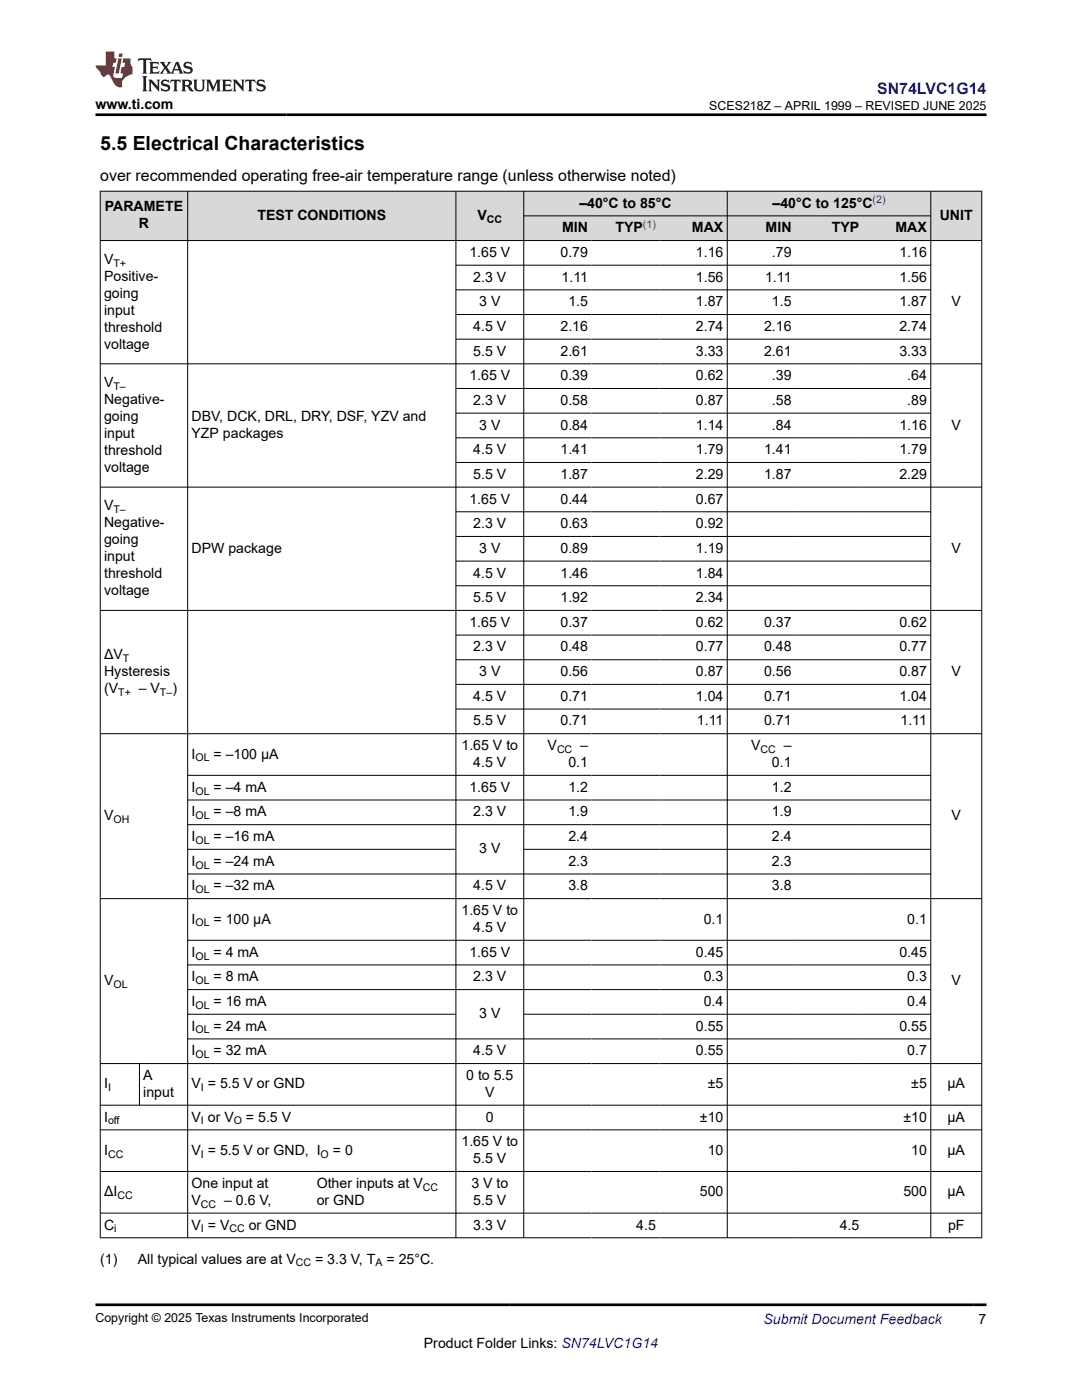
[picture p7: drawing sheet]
<svg xmlns="http://www.w3.org/2000/svg" width="216mm" height="279mm" viewBox="0 0 216 279" stroke-linecap="round" stroke-linejoin="round" font-family="sans-serif">
<g fill="#d8d8d8">
<path d="M20 38.2h175.9v4.9h-175.9z" fill-rule="evenodd"/>
<path d="M20.1 38.2h17.3v9.7h-17.3z" fill-rule="evenodd"/>
<path d="M37.5 38.2h53.4v9.7h-53.4z" fill-rule="evenodd"/>
<path d="M91 38.2h13.4v9.7h-13.4z" fill-rule="evenodd"/>
<path d="M104.6 38.2h40.5v4.8h-40.5z" fill-rule="evenodd"/>
<path d="M145.2 38.2h40.5v4.8h-40.5z" fill-rule="evenodd"/>
<path d="M185.8 38.2h10v9.7h-10z" fill-rule="evenodd"/>
<path d="M104.6 43.1h13.4v4.8h-13.4z" fill-rule="evenodd"/>
<path d="M118 43.1h13.6v4.8h-13.6z" fill-rule="evenodd"/>
<path d="M131.6 43.1h13.5v4.8h-13.5z" fill-rule="evenodd"/>
<path d="M145.2 43.1h13.5v4.8h-13.5z" fill-rule="evenodd"/>
<path d="M158.7 43.1h13.5v4.8h-13.5z" fill-rule="evenodd"/>
<path d="M172.2 43.1h13.5v4.8h-13.5z" fill-rule="evenodd"/>
</g>
<g fill="none" stroke="#000" stroke-width=".2">
<path d="M19.9 38.2h176.1M20 38.1v209M37.4 38.1v209M91 38.1v209M104.5 38.1v209M145.1 38.1v209M185.7 38.1v209M195.9 38.1v209M19.9 48h176.1M91 52.9h94.8M91 57.8h94.8M104.5 43.1h81.3"/>
<path d="M19.9 72.6h176.1M91 62.8h94.8M91 67.7h94.8M91 77.5h94.8M19.9 97.2h176.1M91 82.5h94.8M91 87.4h94.8M91 92.3h94.8M91 102.1h94.8M91 107.1h94.8M91 112h94.8M91 116.9h94.8"/>
<path d="M19.9 121.8h176.1M91 126.7h94.8M91 131.7h94.8M91 136.6h94.8M19.9 146.4h176.1M37.4 154.7h148.4M37.4 159.7h148.4M91 141.5h94.8M19.9 179.3h176.1M37.4 164.6h148.4M37.4 169.5h53.6M37.4 174.4h148.4"/>
<path d="M104.5 169.5h81.3M37.4 187.7h148.4M37.4 192.6h148.4M37.4 197.5h148.4M19.9 212.3h176.1M27.8 212.3v8.3M37.4 202.4h53.6M37.4 207.3h148.4M104.5 202.4h81.3M19.9 220.6h176.1M19.9 225.5h176.1M19.9 233.8h176.1"/>
<path d="M19.9 242.1h176.1M19.9 247h176.1"/>
</g>
<path d="M27.7 11.6l-.2 .6 .5-.2h.6v.1v2.2l-.2 .4h1l-.2-.4v-2.2v-.1h.5l.5 .2-.1-.6zM29.8 12.4l.2 .3v1.6l-.2 .4h1.9l.1-.6a1.08 1.08 0 0 1-1.3 .2v-.7h.6l.4 .2v-.7l-.4 .2h-.6v-.5l.2-.2a1 1 0 0 1 1 .3l-.1-.5zM31.8 12.4l1 1.1-1 1.2h.9l-.2-.2 .4-.8 .5 .8-.2 .2h1.6l-.2-.2 .1-.5h1l.1 .5-.1 .2h.9l-.2-.4-.8-1.9h-.5l-1 2.1-.8-1.1 .9-1h-.8l.2 .2-.5 .6-.3-.6 .1-.2zM35.2 12.8l.4 1h-.8zM36.8 12.5a.65 .65 0 0 0-.2 .7 .65 .65 0 0 0 .6 .5l.7 .1 .1 .3a.79 .79 0 0 1-.7 .4 .79 .79 0 0 1-.7-.5l.1 .7 .2-.1a.93 .93 0 0 0 1.1 0 .93 .93 0 0 0 .4-.9 1.46 1.46 0 0 0-1.2-.6l-.1-.3a1.09 1.09 0 0 1 1.2 .2l-.2-.6-.1 .1-.6-.2zM28.4 15.2l.2 .4v2.2l-.2 .4h1l-.2-.4v-2.2l.2-.4zM29.6 15.9l.2 .4v1.5l-.2 .4h.8l-.3-.4v-1.3l1.7 1.8v-2l.2-.4h-.8l.2 .2 .1 1.1-1.2-1.3zM32.3 16a.65 .65 0 0 0-.2 .8 .65 .65 0 0 0 .7 .4l.6 .2 .1 .2a.79 .79 0 0 1-.7 .4 .79 .79 0 0 1-.7-.5l.1 .7 .2-.1a.93 .93 0 0 0 1.1 .1 .93 .93 0 0 0 .4-1 1.46 1.46 0 0 0-1.2-.5l-.1-.4a1.09 1.09 0 0 1 1.2 .2l-.2-.6-.1 .1-.6-.1zM34.1 15.9l-.1 .6a.63 .63 0 0 1 .7-.3l.1 1.6-.3 .4h1l-.2-.4v-1.6a.66 .66 0 0 1 .8 .3l-.1-.6zM36.2 15.9l.2 .4v1.5l-.2 .4h.9l-.2-.2v-.7h.5l.1 .2a.79 .79 0 0 0 1.2 .6l-1-.9a.61 .61 0 0 0 .6-.6 .61 .61 0 0 0-.5-.7zM36.9 16.2h.2a.47 .47 0 0 1 .5 .1 .47 .47 0 0 1 .1 .5l-.2 .1-.6 .1zM38.5 15.9l.2 .2a2.27 2.27 0 0 0 .4 2 1.04 1.04 0 0 0 1.7-.7v-1.3l.2-.2h-.8l.2 .4v1.1a.6 .6 0 0 1-.6 .6 .6 .6 0 0 1-.6-.6v-1.1l.3-.4zM41.1 15.9l.2 .4v1.5l-.2 .4h.7l-.2-.4v-1.4l.9 1.9 .8-1.9v1.4l-.2 .4h1l-.3-.4v-1.5l.3-.4h-.8l-.7 1.5-.7-1.5zM44.3 15.9l.2 .4v1.5l-.2 .4h1.9l.1-.6a1.09 1.09 0 0 1-1.3 .2v-.7h.6l.4 .2v-.6l-.4 .2h-.6v-.6l.2-.1a1.01 1.01 0 0 1 1 .3l-.1-.6zM46.4 15.9l.3 .4v1.5l-.3 .4h.8l-.2-.4v-1.3l1.6 1.8v-2l.2-.4h-.7l.2 .2v1.1l-1.2-1.3zM49 15.9l-.1 .6a.63 .63 0 0 1 .8-.3v1.6l-.3 .4h1l-.2-.4v-1.6a.66 .66 0 0 1 .8 .3l-.1-.6zM51.4 16a.65 .65 0 0 0-.2 .8 .65 .65 0 0 0 .6 .4l.6 .2 .2 .2a.79 .79 0 0 1-.8 .4 .79 .79 0 0 1-.6-.5l.1 .7 .2-.1a.93 .93 0 0 0 1 .1 .93 .93 0 0 0 .5-1 1.46 1.46 0 0 0-1.3-.5l-.1-.4a1.09 1.09 0 0 1 1.3 .2l-.2-.6-.2 .1-.5-.1z" fill="#231f20"/>
<path d="M21.1 10.3v2.7h-2.1l.1 .4 .9 1a.95 .95 0 0 0 .9 .9 .59 .59 0 0 1 .6-.4 .59 .59 0 0 1 .5 .3l.4 .8a1.59 1.59 0 0 0 2.1 1.4 1.61 1.61 0 0 1 1-2.3l1-.3-.1-1.5a1.59 1.59 0 0 1-.4-1.7h-1.4l-.2 .9h.5l-.1 .9h-.5l-.2 .9v.3l.4 .1-.2 .9h-.6a.73 .73 0 0 1-1.1-.7l.3-1.5h-.5l.2-.9h.5l.2-.9h-.5v-1.3zM23.6 11.6l-.6 3.1h.7l.6-3.1zM23.8 10.7l-.1 .6h.7l.1-.6z" fill="#ed1c24"/>
<path d="M19 22.9h177.8M19 260.4h177.8" fill="none" stroke="#000" stroke-width=".53"/>
<text font-size="3.9" x="20" y="29.9">5.5 Electrical Characteristics</text>
<text font-size="3.2" fill="#00f" x="175" y="18.7">SN74LVC1G14</text>
<text font-size="3.2" x="20" y="36.1">over recommended operating free-air temperature range (unless otherwise noted)</text>
<g font-size="2.8">
<text x="19" y="21.8">www.ti.com</text>
<text x="115.6" y="41.4">–40°C to 85°C</text>
<text x="154.1" y="41.4">–40°C to 125°C</text>
<text x="20.9" y="42.2">PARAMETE</text>
<text x="27.7" y="45.6">R</text>
<text x="51.4" y="43.9">TEST CONDITIONS</text>
<text x="95.3" y="43.9">V</text>
<text x="112.2" y="46.4">MIN</text>
<text x="122.8" y="46.4">TYP</text>
<text x="138.1" y="46.4">MAX</text>
<text x="152.8" y="46.4">MIN</text>
<text x="166" y="46.4">TYP</text>
<text x="178.7" y="46.4">MAX</text>
<text x="187.5" y="43.9">UNIT</text>
<text x="20.8" y="52.7">V</text>
<text x="93.7" y="51.3">1.65 V</text>
<text x="111.8" y="51.3">0.79</text>
<text x="138.9" y="51.3">1.16</text>
<text x="154" y="51.3">.79</text>
<text x="179.5" y="51.3">1.16</text>
<text x="20.8" y="56">Positive-</text>
<text x="20.8" y="59.4">going</text>
<text x="94.4" y="56.2">2.3 V</text>
<text x="112.1" y="56.2">1.11</text>
<text x="138.9" y="56.2">1.56</text>
<text x="152.7" y="56.2">1.11</text>
<text x="179.5" y="56.2">1.56</text>
<text x="20.8" y="62.8">input</text>
<text x="95.6" y="61.1">3 V</text>
<text x="113.4" y="61.1">1.5</text>
<text x="138.9" y="61.1">1.87</text>
<text x="154" y="61.1">1.5</text>
<text x="179.5" y="61.1">1.87</text>
<text x="189.9" y="61.1">V</text>
<text x="20.8" y="66.2">threshold</text>
<text x="20.8" y="69.6">voltage</text>
<text x="94.4" y="66">4.5 V</text>
<text x="94.4" y="71">5.5 V</text>
<text x="111.8" y="66">2.16</text>
<text x="111.8" y="71">2.61</text>
<text x="138.9" y="66">2.74</text>
<text x="138.9" y="71">3.33</text>
<text x="152.5" y="66">2.16</text>
<text x="152.5" y="71">2.61</text>
<text x="179.5" y="66">2.74</text>
<text x="179.5" y="71">3.33</text>
<text x="20.8" y="77.3">V</text>
<text x="93.7" y="75.9">1.65 V</text>
<text x="111.8" y="75.9">0.39</text>
<text x="138.9" y="75.9">0.62</text>
<text x="154" y="75.9">.39</text>
<text x="181" y="75.9">.64</text>
<text x="20.8" y="80.6">Negative-</text>
<text x="94.4" y="80.8">2.3 V</text>
<text x="111.8" y="80.8">0.58</text>
<text x="138.9" y="80.8">0.87</text>
<text x="154" y="80.8">.58</text>
<text x="181" y="80.8">.89</text>
<text x="20.8" y="84">going</text>
<text x="20.8" y="87.4">input</text>
<text x="38.2" y="84">DBV, DCK, DRL, DRY, DSF, YZV and</text>
<text x="38.2" y="87.4">YZP packages</text>
<text x="95.6" y="85.7">3 V</text>
<text x="111.8" y="85.7">0.84</text>
<text x="138.9" y="85.7">1.14</text>
<text x="154" y="85.7">.84</text>
<text x="179.5" y="85.7">1.16</text>
<text x="189.9" y="85.7">V</text>
<text x="20.8" y="90.8">threshold</text>
<text x="20.8" y="94.2">voltage</text>
<text x="94.4" y="90.6">4.5 V</text>
<text x="94.4" y="95.6">5.5 V</text>
<text x="111.8" y="90.6">1.41</text>
<text x="111.8" y="95.6">1.87</text>
<text x="138.9" y="90.6">1.79</text>
<text x="138.9" y="95.6">2.29</text>
<text x="152.5" y="90.6">1.41</text>
<text x="152.5" y="95.6">1.87</text>
<text x="179.5" y="90.6">1.79</text>
<text x="179.5" y="95.6">2.29</text>
<text x="20.8" y="101.9">V</text>
<text x="93.7" y="100.5">1.65 V</text>
<text x="111.8" y="100.5">0.44</text>
<text x="138.9" y="100.5">0.67</text>
<text x="20.8" y="105.3">Negative-</text>
<text x="94.4" y="105.4">2.3 V</text>
<text x="111.8" y="105.4">0.63</text>
<text x="138.9" y="105.4">0.92</text>
<text x="20.8" y="108.6">going</text>
<text x="20.8" y="112">input</text>
<text x="38.2" y="110.3">DPW package</text>
<text x="95.6" y="110.3">3 V</text>
<text x="111.8" y="110.3">0.89</text>
<text x="138.9" y="110.3">1.19</text>
<text x="189.9" y="110.3">V</text>
<text x="20.8" y="115.4">threshold</text>
<text x="20.8" y="118.8">voltage</text>
<text x="94.4" y="115.3">4.5 V</text>
<text x="111.8" y="115.3">1.46</text>
<text x="138.9" y="115.3">1.84</text>
<text x="93.7" y="125.1">1.65 V</text>
<text x="94.4" y="120.2">5.5 V</text>
<text x="111.8" y="120.2">1.92</text>
<text x="111.8" y="125.1">0.37</text>
<text x="138.9" y="120.2">2.34</text>
<text x="138.9" y="125.1">0.62</text>
<text x="152.5" y="125.1">0.37</text>
<text x="179.5" y="125.1">0.62</text>
<text x="20.8" y="131.6">ΔV</text>
<text x="94.4" y="130">2.3 V</text>
<text x="111.8" y="130">0.48</text>
<text x="138.9" y="130">0.77</text>
<text x="152.5" y="130">0.48</text>
<text x="179.5" y="130">0.77</text>
<text x="20.8" y="134.9">Hysteresis</text>
<text x="95.6" y="134.9">3 V</text>
<text x="111.8" y="134.9">0.56</text>
<text x="138.9" y="134.9">0.87</text>
<text x="152.5" y="134.9">0.56</text>
<text x="179.5" y="134.9">0.87</text>
<text x="189.9" y="134.9">V</text>
<text x="20.8" y="138.3">(V</text>
<text x="27.7" y="138.3">– V</text>
<text x="34.4" y="138.3">)</text>
<text x="94.4" y="139.9">4.5 V</text>
<text x="111.8" y="139.9">0.71</text>
<text x="138.9" y="139.9">1.04</text>
<text x="152.5" y="139.9">0.71</text>
<text x="179.5" y="139.9">1.04</text>
<text x="92.1" y="149.7">1.65 V to</text>
<text x="94.4" y="144.8">5.5 V</text>
<text x="109.3" y="149.7">V</text>
<text x="111.8" y="144.8">0.71</text>
<text x="115.8" y="149.7">–</text>
<text x="139.1" y="144.8">1.11</text>
<text x="149.9" y="149.7">V</text>
<text x="152.5" y="144.8">0.71</text>
<text x="156.4" y="149.7">–</text>
<text x="179.7" y="144.8">1.11</text>
<text x="38.2" y="151.4">I</text>
<text x="42.6" y="151.4">= –100 µA</text>
<text x="94.4" y="153.1">4.5 V</text>
<text x="113.4" y="153.1">0.1</text>
<text x="154" y="153.1">0.1</text>
<text x="38.2" y="158">I</text>
<text x="42.6" y="158">= –4 mA</text>
<text x="93.7" y="158">1.65 V</text>
<text x="113.4" y="158">1.2</text>
<text x="154" y="158">1.2</text>
<text x="20.8" y="163.7">V</text>
<text x="38.2" y="162.9">I</text>
<text x="38.2" y="167.9">I</text>
<text x="42.6" y="162.9">= –8 mA</text>
<text x="42.6" y="167.9">= –16 mA</text>
<text x="94.4" y="162.9">2.3 V</text>
<text x="113.4" y="162.9">1.9</text>
<text x="113.4" y="167.9">2.4</text>
<text x="154" y="162.9">1.9</text>
<text x="154" y="167.9">2.4</text>
<text x="189.9" y="163.7">V</text>
<text x="38.2" y="172.8">I</text>
<text x="42.6" y="172.8">= –24 mA</text>
<text x="95.6" y="170.3">3 V</text>
<text x="113.4" y="172.8">2.3</text>
<text x="154" y="172.8">2.3</text>
<text x="38.2" y="177.7">I</text>
<text x="42.6" y="177.7">= –32 mA</text>
<text x="94.4" y="177.7">4.5 V</text>
<text x="113.4" y="177.7">3.8</text>
<text x="154" y="177.7">3.8</text>
<text x="38.2" y="184.3">I</text>
<text x="42.6" y="184.3">= 100 µA</text>
<text x="92.1" y="182.6">1.65 V to</text>
<text x="140.4" y="184.3">0.1</text>
<text x="181" y="184.3">0.1</text>
<text x="38.2" y="190.9">I</text>
<text x="42.6" y="190.9">= 4 mA</text>
<text x="93.7" y="190.9">1.65 V</text>
<text x="94.4" y="186">4.5 V</text>
<text x="138.9" y="190.9">0.45</text>
<text x="179.5" y="190.9">0.45</text>
<text x="20.8" y="196.6">V</text>
<text x="38.2" y="195.8">I</text>
<text x="42.6" y="195.8">= 8 mA</text>
<text x="94.4" y="195.8">2.3 V</text>
<text x="140.4" y="195.8">0.3</text>
<text x="181" y="195.8">0.3</text>
<text x="189.9" y="196.6">V</text>
<text x="38.2" y="200.8">I</text>
<text x="42.6" y="200.8">= 16 mA</text>
<text x="95.6" y="203.2">3 V</text>
<text x="140.4" y="200.8">0.4</text>
<text x="181" y="200.8">0.4</text>
<text x="38.2" y="205.7">I</text>
<text x="42.6" y="205.7">= 24 mA</text>
<text x="138.9" y="205.7">0.55</text>
<text x="179.5" y="205.7">0.55</text>
<text x="28.6" y="215.5">A</text>
<text x="38.2" y="210.6">I</text>
<text x="42.6" y="210.6">= 32 mA</text>
<text x="93" y="215.5">0 to 5.5</text>
<text x="94.4" y="210.6">4.5 V</text>
<text x="138.9" y="210.6">0.55</text>
<text x="181" y="210.6">0.7</text>
<text x="20.8" y="217.2">I</text>
<text x="28.6" y="218.9">input</text>
<text x="38.2" y="217.2">V = 5.5 V or GND</text>
<text x="96.8" y="218.9">V</text>
<text x="141.2" y="217.2">±5</text>
<text x="181.8" y="217.2">±5</text>
<text x="189.1" y="217.2">µA</text>
<text x="20.8" y="223.8">I</text>
<text x="38.2" y="223.8">V or V</text>
<text x="49.1" y="223.8">= 5.5 V</text>
<text x="97" y="223.8">0</text>
<text x="139.7" y="223.8">±10</text>
<text x="180.3" y="223.8">±10</text>
<text x="189.1" y="223.8">µA</text>
<text x="20.8" y="230.5">I</text>
<text x="38.2" y="230.5">V = 5.5 V or GND, I</text>
<text x="66.4" y="230.5">= 0</text>
<text x="92.1" y="228.8">1.65 V to</text>
<text x="94.4" y="232.1">5.5 V</text>
<text x="141.2" y="230.5">10</text>
<text x="181.8" y="230.5">10</text>
<text x="189.1" y="230.5">µA</text>
<text x="20.8" y="238.8">ΔI</text>
<text x="38.2" y="237.1">One input at</text>
<text x="63.2" y="237.1">Other inputs at V</text>
<text x="94.1" y="237.1">3 V to</text>
<text x="139.6" y="238.8">500</text>
<text x="180.3" y="238.8">500</text>
<text x="189.1" y="238.8">µA</text>
<text x="20.8" y="245.4">C</text>
<text x="38.2" y="240.5">V</text>
<text x="38.2" y="245.4">V = V</text>
<text x="44.7" y="240.5">– 0.6 V,</text>
<text x="49.6" y="245.4">or GND</text>
<text x="63.2" y="240.5">or GND</text>
<text x="94.4" y="240.5">5.5 V</text>
<text x="94.4" y="245.4">3.3 V</text>
<text x="127" y="245.4">4.5</text>
<text x="167.6" y="245.4">4.5</text>
<text x="189.2" y="245.4">pF</text>
<text x="20" y="252.2">(1)</text>
<text x="27.5" y="252.2">All typical values are at V</text>
<text x="62.9" y="252.2">= 3.3 V, T</text>
<text x="77.1" y="252.2">= 25°C.</text>
<text x="84.6" y="269">Product Folder Links: SN74LVC1G14</text>
<text x="195.3" y="264.2">7</text>
</g>
<text font-size="2.8" fill="#00f" x="152.4" y="264.2">Submit Document Feedback</text>
<g font-size="2.5">
<text x="141.5" y="21.9">SCES218Z – APRIL 1999 – REVISED JUNE 2025</text>
<text x="19" y="263.9">Copyright © 2025 Texas Instruments Incorporated</text>
</g>
<g font-size="2.1" fill="#00f">
<text x="174.1" y="40.5">(2)</text>
<text x="128.3" y="45.4">(1)</text>
</g>
<g font-size="2.1">
<text x="97.2" y="44.5">CC</text>
<text x="22.6" y="53.2">T+</text>
<text x="22.6" y="77.8">T–</text>
<text x="22.6" y="102.4">T–</text>
<text x="24.5" y="132.1">T</text>
<text x="23.6" y="138.9">T+</text>
<text x="31.9" y="138.9">T–</text>
<text x="39" y="152">OL</text>
<text x="111.1" y="150.3">CC</text>
<text x="151.8" y="150.3">CC</text>
<text x="39" y="158.6">OL</text>
<text x="22.6" y="164.3">OH</text>
<text x="39" y="163.5">OL</text>
<text x="39" y="168.4">OL</text>
<text x="39" y="173.3">OL</text>
<text x="39" y="178.3">OL</text>
<text x="39" y="184.9">OL</text>
<text x="39" y="191.5">OL</text>
<text x="22.6" y="197.2">OL</text>
<text x="39" y="196.4">OL</text>
<text x="39" y="201.3">OL</text>
<text x="39" y="206.3">OL</text>
<text x="39" y="211.2">OL</text>
<text x="21.6" y="217.8">I</text>
<text x="40.1" y="217.8">I</text>
<text x="21.6" y="224.4">off</text>
<text x="40.1" y="224.4">I</text>
<text x="46.6" y="224.4">O</text>
<text x="21.6" y="231">CC</text>
<text x="40.1" y="231">I</text>
<text x="64" y="231">O</text>
<text x="23.4" y="239.3">CC</text>
<text x="84.4" y="237.6">CC</text>
<text x="22.8" y="245.9">i</text>
<text x="40.1" y="241">CC</text>
<text x="40.1" y="245.9">I</text>
<text x="45.8" y="245.9">CC</text>
<text x="59" y="252.7">CC</text>
<text x="74.9" y="252.7">A</text>
</g>
</svg>
